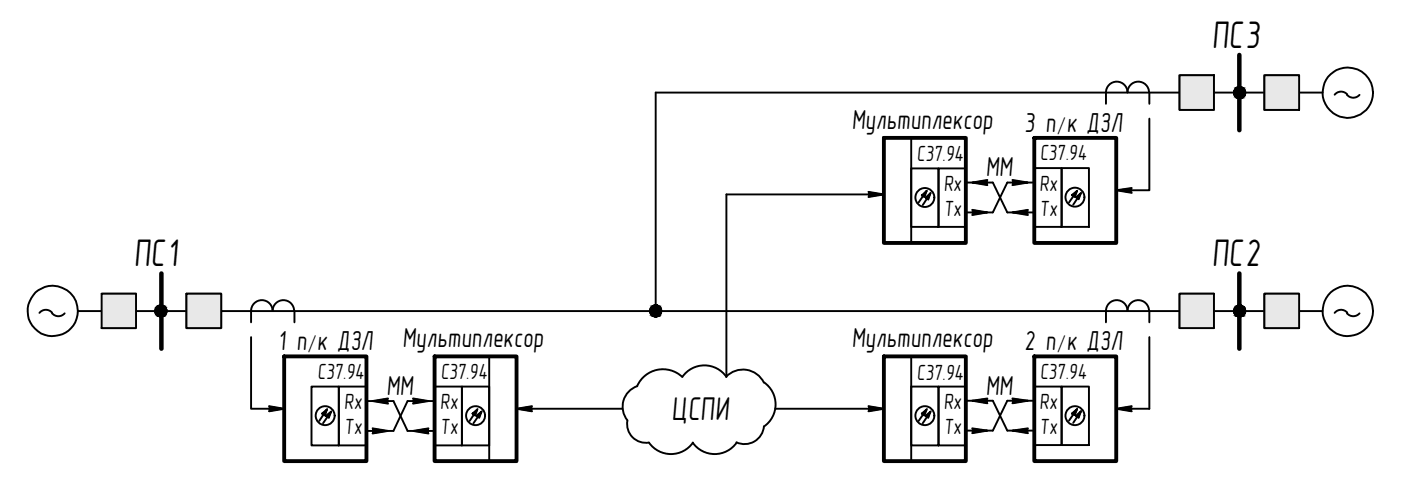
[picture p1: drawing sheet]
<svg xmlns="http://www.w3.org/2000/svg" width="185mm" height="63mm" viewBox="0 0 185 63" stroke-linecap="round" stroke-linejoin="round" font-family="sans-serif">
<!-- layer: 0 -->
<g fill="none" stroke="#000" stroke-width=".25">
<path d="M120 18.2v13.8M151.4 12.2a1.42 1.42 0 0 0-1.5-1.4 1.42 1.42 0 0 0-1.4 1.4 1.42 1.42 0 0 0-1.4-1.4 1.42 1.42 0 0 0-1.4 1.4v1.5M151.4 15.6v9.5h-3.9M151.4 12.2v1.5M155.4 9.9h4.5v4.6h-4.5zM162.8 11.7a.69 .69 0 0 0-.2 .8 .69 .69 0 0 0 .6 .4 .69 .69 0 0 1-.6-.9 .69 .69 0 0 1 1-.4 .69 .69 0 0 1 .2 1.1l-.6 .2a.7 .7 0 0 0 .7-.9 .7 .7 0 0 0-1.1-.3zM166.5 9.9h4.6v4.6h-4.6zM171.1 9.9h-4.6v4.6h4.6M174.2 12.2h-87.8v28.8M177.4 12.5a1.08 1.08 0 0 0 1.7 0M177.5 12.5a1.08 1.08 0 0 0-1.7 0M13.4 38.7h4.5v4.5h-4.5"/>
<path d="M13.4 38.7h4.5v4.5h-4.5zM24.6 38.7h4.5v4.5h-4.5zM114.4 25.3l2 .3-2 .4M116.4 25.6h-20.7v24a3.5 3.5 0 0 0-5.8 0M120 22.2h3.6v7.7h-3.6zM121.4 25.7l.7-.5-.3 .8zM121.9 26l.7-.6-.3 .9zM122.1 25.2l-1.1 1.5M122.6 25.4l-1.1 1.6M123.6 22.2h3.6v7.7h-3.6zM127.2 24.1h3.6l1.9 3.9h3.5M128.1 27.6l2 .4-2 .3"/>
<path d="M130.1 23.7l-2 .4 2 .3M133.4 23.7l2 .4-2 .3M135.4 27.6l-2 .4 2 .3M136.2 22.1h3.6v7.8h-3.6zM136.2 24.1h-3.5l-1.9 3.9h-3.6M139.8 22.1h3.6v7.8h-3.6zM141.2 25.7l.7-.5-.3 .8zM141.7 26l.7-.6-.3 .9zM141.9 25.2l-1.1 1.5M142.4 25.4l-1 1.6M149.1 24.8l-2.1 .3 2.1 .3M155.4 38.7h4.5v4.5h-4.5z"/>
<path d="M166.5 38.7h4.6v4.5h-4.6zM171.1 38.7h-4.6v4.5h4.6M6.8 41.3a1.08 1.08 0 0 0 1.7 0M6.9 41.2a1.08 1.08 0 0 0-1.7 0M10.3 41a3.3 3.3 0 0 0-4.8-3 3.3 3.3 0 0 0-.5 5.6 3.3 3.3 0 0 0 5.2-2.1l.1-.5h163.9M20.6 40.6a.7 .7 0 0 1 1.2 0 .7 .7 0 0 1-.6 1.1 .69 .69 0 0 0 .7-.9 .69 .69 0 0 0-1-.4 .69 .69 0 0 0-.2 1l.2 .2 .3 .1a.72 .72 0 0 1-.6-1.1zM33.1 44.4v9.5h3.9M33.1 41v1.5M33.1 41a1.42 1.42 0 0 1 1.4-1.5 1.42 1.42 0 0 1 1.4 1.5 1.42 1.42 0 0 1 1.4-1.5 1.42 1.42 0 0 1 1.4 1.5M35.4 53.5l2 .4-2 .3M38.8 41v1.5M41 50.9h3.6v7.8h-3.6z"/>
<path d="M42.4 54.5l.7-.6-.3 .8zM42.9 54.8l.7-.6-.3 .8zM43.1 53.9l-1.1 1.6M43.6 54.2l-1 1.6M44.6 50.9h3.7v7.8h-3.7zM48.3 52.8h3.5l1.9 4h3.5M49.1 56.4l2 .4-2 .3M51.1 52.5l-2 .3 2 .4M54.4 52.5l2 .3-2 .4M56.4 56.4l-2 .4 2 .3M57.2 50.9h3.6v7.8h-3.6zM57.2 52.8h-3.5l-1.9 4h-3.5"/>
<path d="M60.8 50.9h3.6v7.8h-3.6zM62.2 54.5l.7-.6-.3 .8zM62.7 54.8l.7-.6-.3 .8zM62.9 53.9l-1 1.6M63.4 54.2l-1 1.6M64.4 47v13.8M68 53.9h14M70.1 53.5l-2.1 .4 2.1 .3M82.6 55.4a2.48 2.48 0 0 0 2.9 2.9 3.5 3.5 0 0 0 5.8 0M83.9 50.9a2.86 2.86 0 0 0-1.3 4.5M85.9 40.5a.71 .71 0 0 0-.2 .7 .71 .71 0 0 0 .7 .5 .7 .7 0 0 1-.7-1 .7 .7 0 0 1 1.2-.2 .7 .7 0 0 1-.3 1.1l-.2 .1a.7 .7 0 0 0 .6-1 .7 .7 0 0 0-1.1-.2zM89.9 49.7a3.7 3.7 0 0 0-6 1.2"/>
<path d="M91.2 58.3a3.5 3.5 0 0 0 5.8 0M95.6 49.6a3.1 3.1 0 0 1 5 .8M100.6 56.2a2.56 2.56 0 0 1-3.6 2.1M100.7 50.4a3.5 3.5 0 0 1 0 5.8M102.1 53.9h14.3M114.4 53.5l2 .4-2 .3M120 50.9h3.6v7.8h-3.6zM120 47v13.8M121.4 54.5l.7-.6-.3 .8zM121.9 54.8l.7-.6-.3 .8zM122.1 53.9l-1.1 1.6M122.6 54.2l-1.1 1.6"/>
<path d="M123.6 50.9h3.6v7.8h-3.6zM127.2 52.8h3.6l1.9 3.9h3.5M128.1 56.4l2 .3-2 .4M130.1 52.5l-2 .3 2 .3M133.4 52.5l2 .3-2 .3M135.4 56.4l-2 .3 2 .4M136.2 50.9h3.6v7.7h-3.6zM136.2 52.8h-3.5l-1.9 3.9h-3.6M139.8 50.9h3.6v7.7h-3.6zM141.2 54.5l.7-.6-.3 .8zM141.7 54.8l.7-.6-.3 .8zM141.9 53.9l-1.1 1.5"/>
<path d="M142.4 54.2l-1 1.5M145.7 41v1.5M145.7 41a1.42 1.42 0 0 1 1.4-1.5 1.42 1.42 0 0 1 1.4 1.5 1.42 1.42 0 0 1 1.4-1.5 1.42 1.42 0 0 1 1.5 1.5M149.1 53.5l-2.1 .4 2.1 .3M151.4 41v1.5M151.4 44.4v9.5h-3.9M162.8 40.5a.68 .68 0 0 0-.2 .7 .68 .68 0 0 0 .6 .5 .7 .7 0 0 1-.5-1 .7 .7 0 0 1 1.1-.2 .7 .7 0 0 1-.3 1.1l-.3 .1a.7 .7 0 0 0 .7-1 .7 .7 0 0 0-1.1-.2zM177.4 41.3a1.08 1.08 0 0 0 1.7 0M177.5 41.2a1.08 1.08 0 0 0-1.7 0"/>
<circle cx="177.5" cy="12.2" r="3.3"/>
<circle cx="121.8" cy="26" r="1.25"/>
<circle cx="141.6" cy="26" r="1.25"/>
<circle cx="42.8" cy="54.8" r="1.25"/>
<circle cx="62.6" cy="54.8" r="1.25"/>
<circle cx="121.8" cy="54.8" r="1.25"/>
<circle cx="141.6" cy="54.8" r="1.25"/>
<circle cx="177.5" cy="41" r="3.3"/>
</g>
<g fill="#000" stroke="#000" stroke-width=".13">
<path d="M163 13h.6zM163.1 11.4h.3zM121.4 25.7l.7-.5-.3 .8zM121.9 26l.7-.6-.3 .9zM141.2 25.7l.7-.5-.3 .8zM141.7 26l.7-.6-.3 .9zM20.9 41.7h.6zM21 40.2h.3zM42.4 54.5l.7-.6-.3 .8zM42.9 54.8l.7-.6-.3 .8zM62.2 54.5l.7-.6-.3 .8zM62.7 54.8l.7-.6-.3 .8z"/>
<path d="M86.1 41.7h.6zM86.2 40.2h.3zM121.4 54.5l.7-.6-.3 .8zM121.9 54.8l.7-.6-.3 .8zM141.2 54.5l.7-.6-.3 .8zM141.7 54.8l.7-.6-.3 .8zM163 41.7h.6zM163.1 40.2h.3z"/>
<path d="M163 13h.4zM163.1 13h.3z"/>
<path d="M163.1 11.4l.5 .1zM163 11.5h.6z"/>
<path d="M163 11.5h.7zM162.9 11.5h.8z"/>
<path d="M162.9 11.5l.9 .1-.1-.1zM162.7 11.6l.2-.1 .9 .1z"/>
<path d="M162.9 12.9l.7 .1 .1-.1zM162.9 12.9l.7 .1h-.6z"/>
<path d="M162.7 11.6l1.2 .1-.1-.1zM162.7 11.6l1.2 .1h-1.2z"/>
<path d="M162.7 12.8l1 .1 .1-.1zM162.7 12.8l1 .1h-.8z"/>
<path d="M162.7 11.7l1.3 .2-.1-.2zM162.7 11.7l1.3 .2h-1.4z"/>
<path d="M162.7 12.7l1.1 .1 .1-.1zM162.7 12.7l1.1 .1h-1.1z"/>
<path d="M162.6 11.9l1.5 .1-.1-.1zM162.6 11.9l1.5 .1h-1.6z"/>
<path d="M162.6 12.6l1.3 .1 .1-.1zM162.6 12.6l1.3 .1h-1.2z"/>
<path d="M162.5 12l1.6 .2v-.2zM162.5 12l1.6 .2h-1.6z"/>
<path d="M162.5 12.5l1.5 .1 .1-.1zM162.5 12.5l1.5 .1h-1.4z"/>
<path d="M162.5 12.2l1.6 .1v-.1zM162.5 12.2l1.6 .1h-1.6z"/>
<path d="M162.5 12.3l1.6 .2v-.2zM162.5 12.3l1.6 .2h-1.6z"/>
<path d="M114.4 25.3l2 .3h-2zM114.4 25.6v.4l2-.4z"/>
<path d="M128.1 27.6l2 .4h-2zM128.1 28v.3l2-.3z"/>
<path d="M128.1 24.1l2-.4v.4zM128.1 24.1l2 .3v-.3z"/>
<path d="M133.4 23.7l2 .4h-2zM133.4 24.1v.3l2-.3z"/>
<path d="M133.4 28l2-.4v.4zM133.4 28l2 .3v-.3z"/>
<path d="M147 25.1l2.1-.3v.3zM147 25.1l2.1 .3v-.3z"/>
<path d="M20.9 41.7h.4zM21 41.7h.3z"/>
<path d="M21 40.2h.5zM20.9 40.2h.6z"/>
<path d="M20.9 40.2l.7 .1-.1-.1zM20.8 40.3l.1-.1 .7 .1z"/>
<path d="M20.8 40.3l.9 .1-.1-.1zM20.8 40.3l.9 .1h-1z"/>
<path d="M20.8 41.7h.8zM20.8 41.7h.7z"/>
<path d="M20.7 40.4l1.2 .1-.2-.1zM20.5 40.5l.2-.1 1.2 .1z"/>
<path d="M20.7 41.6l.9 .1 .1-.1zM20.7 41.6l.9 .1h-.8z"/>
<path d="M20.5 40.5l1.4 .1v-.1zM20.5 40.5l1.4 .1h-1.4z"/>
<path d="M20.5 41.4l1.2 .2 .2-.2zM20.5 41.4l1.2 .2h-1z"/>
<path d="M20.5 40.6l1.5 .2-.1-.2zM20.5 40.6l1.5 .2h-1.6z"/>
<path d="M20.5 41.3l1.4 .1v-.1zM20.5 41.3l1.4 .1h-1.4z"/>
<path d="M20.4 40.8l1.6 .1v-.1zM20.4 40.8l1.6 .1h-1.6z"/>
<path d="M20.4 40.9l1.6 .2v-.2zM20.4 40.9l1.6 .2h-1.6z"/>
<path d="M20.4 41.1l1.6 .1v-.1zM20.4 41.1l1.6 .1h-1.6z"/>
<path d="M20.4 41.2l1.5 .1 .1-.1zM20.4 41.2l1.5 .1h-1.4z"/>
<path d="M35.4 53.5l2 .4h-2zM35.4 53.9v.3l2-.3z"/>
<path d="M49.1 56.4l2 .4h-2zM49.1 56.8v.3l2-.3z"/>
<path d="M49.1 52.8l2-.3v.3zM49.1 52.8l2 .4v-.4z"/>
<path d="M54.4 52.5l2 .3h-2zM54.4 52.8v.4l2-.4z"/>
<path d="M54.4 56.8l2-.4v.4zM54.4 56.8l2 .3v-.3z"/>
<path d="M68 53.9l2.1-.4v.4zM68 53.9l2.1 .3v-.3z"/>
<path d="M86.1 41.7h.4zM86.2 41.7h.3z"/>
<path d="M86.2 40.2h.5zM86.1 40.2h.6z"/>
<path d="M86.1 40.2l.7 .1-.1-.1zM85.9 40.3l.2-.1 .7 .1z"/>
<path d="M85.9 40.3l1 .1-.1-.1zM85.8 40.4l.1-.1 1 .1z"/>
<path d="M85.9 41.7h.9zM85.9 41.7h.8z"/>
<path d="M85.8 40.4l1.2 .1-.1-.1zM85.7 40.5l.1-.1 1.2 .1z"/>
<path d="M85.8 41.6l1 .1 .1-.1zM85.8 41.6l1 .1h-.9z"/>
<path d="M85.7 40.5l1.4 .1-.1-.1zM85.7 40.5l1.4 .1h-1.5z"/>
<path d="M85.7 41.4l1.2 .2 .1-.2zM85.7 41.4l1.2 .2h-1.1z"/>
<path d="M85.6 40.6l1.5 .1v-.1zM85.6 40.6l1.5 .1h-1.5z"/>
<path d="M85.6 41.3l1.4 .1 .1-.1zM85.6 41.3l1.4 .1h-1.3z"/>
<path d="M85.6 40.7l1.6 .2-.1-.2zM85.6 40.7l1.6 .2h-1.6z"/>
<path d="M85.6 41.2l1.5 .1v-.1zM85.6 41.2l1.5 .1h-1.5z"/>
<path d="M85.6 40.9l1.6 .1v-.1zM85.6 40.9l1.6 .1h-1.6z"/>
<path d="M85.6 41l1.5 .2 .1-.2zM85.6 41l1.5 .2h-1.5z"/>
<path d="M114.4 53.5l2 .4h-2zM114.4 53.9v.3l2-.3z"/>
<path d="M128.1 56.4l2 .3h-2zM128.1 56.7v.4l2-.4z"/>
<path d="M128.1 52.8l2-.3v.3zM128.1 52.8l2 .3v-.3z"/>
<path d="M133.4 52.5l2 .3h-2zM133.4 52.8v.3l2-.3z"/>
<path d="M133.4 56.7l2-.3v.3zM133.4 56.7l2 .4v-.4z"/>
<path d="M147 53.9l2.1-.4v.4zM147 53.9l2.1 .3v-.3z"/>
<path d="M163 41.7h.4zM163.1 41.7h.3z"/>
<path d="M163.1 40.2h.5zM163 40.2h.6z"/>
<path d="M163 40.2l.7 .1-.1-.1zM162.9 40.3l.1-.1 .7 .1z"/>
<path d="M162.9 40.3l.9 .1-.1-.1zM162.7 40.4l.2-.1 .9 .1z"/>
<path d="M162.9 41.7h.8zM162.9 41.7h.7z"/>
<path d="M162.7 40.4l1.2 .1-.1-.1zM162.7 40.4l1.2 .1h-1.2z"/>
<path d="M162.7 41.6l1 .1 .1-.1zM162.7 41.6l1 .1h-.8z"/>
<path d="M162.7 40.5l1.3 .1-.1-.1zM162.7 40.5l1.3 .1h-1.4z"/>
<path d="M162.7 41.4l1.1 .2 .1-.2zM162.7 41.4l1.1 .2h-1.1z"/>
<path d="M162.6 40.6l1.5 .2-.1-.2zM162.6 40.6l1.5 .2h-1.6z"/>
<path d="M162.6 41.3l1.3 .1 .1-.1zM162.6 41.3l1.3 .1h-1.2z"/>
<path d="M162.5 40.8l1.6 .1v-.1zM162.5 40.8l1.6 .1h-1.6z"/>
<path d="M162.5 41.2l1.5 .1 .1-.1zM162.5 41.2l1.5 .1h-1.4z"/>
<path d="M162.5 40.9l1.6 .2v-.2zM162.5 40.9l1.6 .2h-1.6z"/>
<path d="M162.5 41.1l1.6 .1v-.1zM162.5 41.1l1.6 .1h-1.6z"/>
</g>
<g fill="#e7e8e9" stroke="#e7e8e9" stroke-width=".13">
<path d="M24.6 38.7l4.5 4.5v-4.5zM24.6 38.7l4.5 4.5h-4.5z"/>
<path d="M13.4 38.7l4.5 4.5v-4.5zM13.4 38.7l4.5 4.5h-4.5z"/>
<path d="M155.4 38.7l4.5 4.5v-4.5zM155.4 38.7l4.5 4.5h-4.5z"/>
<path d="M166.5 38.7l4.6 4.5v-4.5zM166.5 38.7l4.6 4.5h-4.6z"/>
<path d="M166.5 9.9l4.6 4.6v-4.6zM166.5 9.9l4.6 4.6h-4.6z"/>
<path d="M155.4 9.9l4.5 4.6v-4.6zM155.4 9.9l4.5 4.6h-4.5z"/>
</g>
<path d="M163.2 7.2v10M21.3 36v9.9M163.2 36v9.9" fill="none" stroke="#000" stroke-width=".59"/>
<path d="M116.4 18.2h10.8v13.8h-10.8zM136.2 18.2h10.8v13.8h-10.8zM37.4 47h10.9v13.8h-10.9zM57.2 47h10.8v13.8h-10.8zM116.4 47h10.8v13.8h-10.8zM136.2 47h10.8v13.8h-10.8z" fill="none" stroke="#000" stroke-width=".51"/>
<g font-size="5.1">
<text x="159.6" y="6.3">ПС3</text>
<text x="17.6" y="35">ПС1</text>
<text x="159.6" y="35">ПС2</text>
</g>
<text font-size="4.4" x="88.4" y="55.3">ЦСПИ</text>
<g font-size="3.6">
<text x="112.2" y="17">Мультиплексор</text>
<text x="134.9" y="17.4">3 п к ДЗЛ</text>
<text x="129.8" y="23.2">MM</text>
<text x="36.6" y="46.1">1 п к ДЗЛ</text>
<text x="53" y="45.7">Мультиплексор</text>
<text x="112.2" y="45.7">Мультиплексор</text>
<text x="134.9" y="46.1">2 п к ДЗЛ</text>
<text x="50.9" y="52">MM</text>
<text x="129.8" y="52">MM</text>
</g>
<g font-size="2.9">
<text x="120.8" y="21.3">C37.94</text>
<text x="137" y="21.1">C37.94</text>
<text x="124.3" y="28.5">Tx</text>
<text x="124.3" y="25.2">Rx</text>
<text x="136.9" y="25.2">Rx</text>
<text x="136.9" y="28.4">Tx</text>
<text x="41.8" y="49.9">C37.94</text>
<text x="45.3" y="53.9">Rx</text>
<text x="58" y="53.9">Rx</text>
<text x="58" y="49.9">C37.94</text>
<text x="120.8" y="50">C37.94</text>
<text x="124.3" y="53.9">Rx</text>
<text x="136.9" y="53.9">Rx</text>
<text x="137" y="49.9">C37.94</text>
<text x="45.3" y="57.2">Tx</text>
<text x="58" y="57.2">Tx</text>
<text x="124.3" y="57.2">Tx</text>
<text x="136.9" y="57.2">Tx</text>
</g>
<g font-size="2.2">
<text x="139.2" y="17.4">/</text>
<text x="40.6" y="46.1">/</text>
<text x="139.2" y="46.1">/</text>
</g>
</svg>
